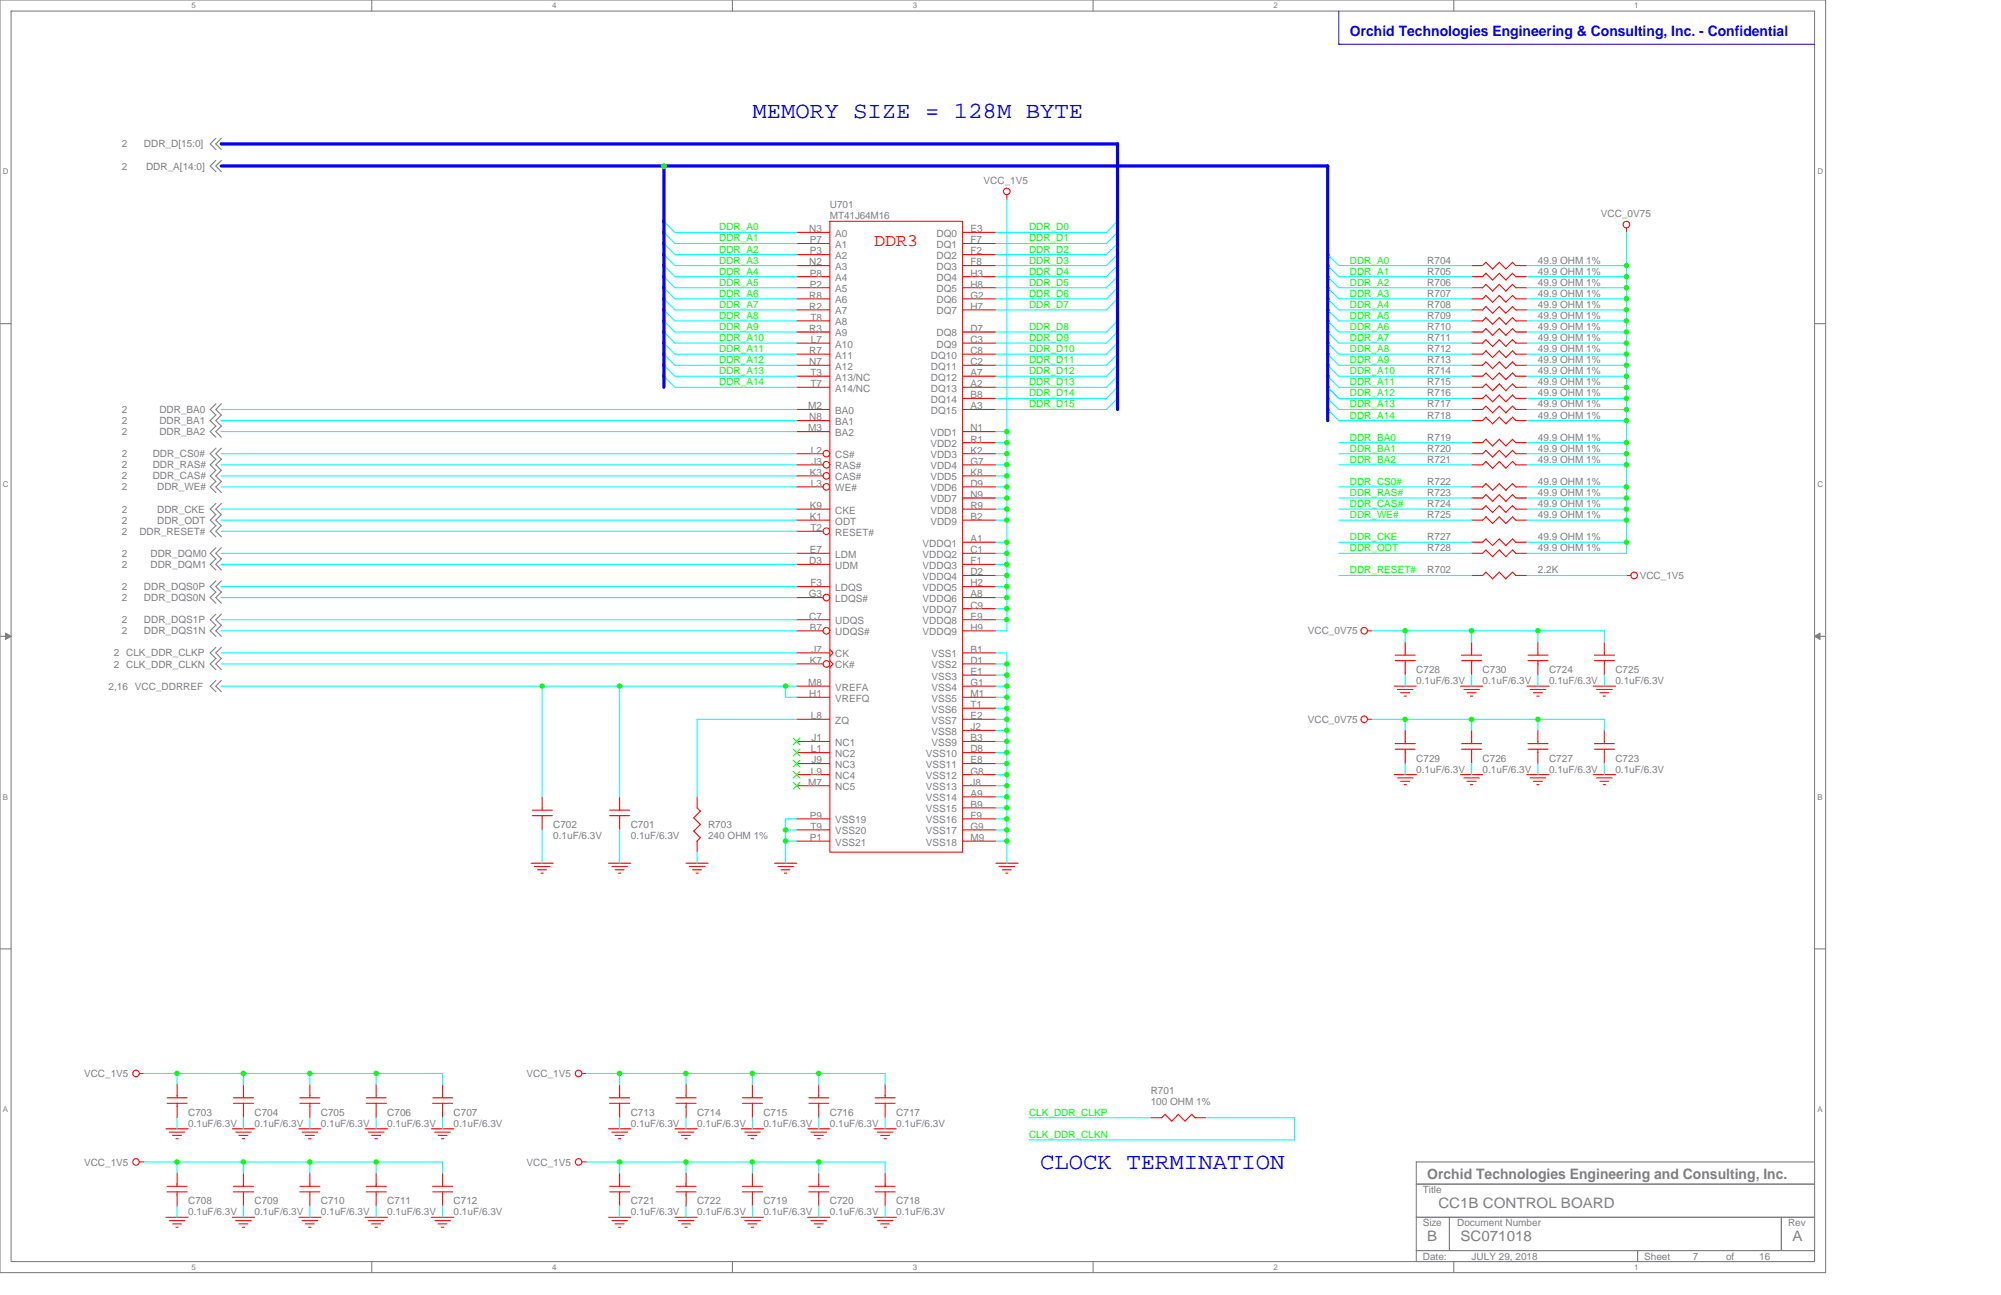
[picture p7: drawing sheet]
<svg xmlns="http://www.w3.org/2000/svg" width="432mm" height="279mm" viewBox="0 0 432 279" stroke-linecap="round" stroke-linejoin="round" font-family="sans-serif">
<path d="M0 0h394v274.6h-394zM2.4 2.4h389.2v269.8h-389.2z" fill="none" stroke="#808080" stroke-width=".23"/>
<g fill="#fff">
<path d="M41.3 .3h.9v1.8h-.9z"/>
<path d="M41.3 272.4h.9v1.9h-.9z"/>
</g>
<path d="M80.2 0v2.4M80.2 272.2v2.4" fill="none" stroke="#808080" stroke-width=".23"/>
<g fill="#fff">
<path d="M119.1 .3h1v1.8h-1z"/>
<path d="M119.1 272.4h1v1.9h-1z"/>
</g>
<path d="M158.1 0v2.4M158.1 272.2v2.4" fill="none" stroke="#808080" stroke-width=".23"/>
<g fill="#fff">
<path d="M197 .3h.9v1.8h-.9z"/>
<path d="M197 272.4h.9v1.9h-.9z"/>
</g>
<path d="M235.9 0v2.4M235.9 272.2v2.4" fill="none" stroke="#808080" stroke-width=".23"/>
<g fill="#fff">
<path d="M274.8 .3h.9v1.8h-.9z"/>
<path d="M274.8 272.4h.9v1.9h-.9z"/>
</g>
<path d="M313.7 0v2.4M313.7 272.2v2.4" fill="none" stroke="#808080" stroke-width=".23"/>
<g fill="#fff">
<path d="M352.6 .3h.9v1.8h-.9z"/>
<path d="M352.6 272.4h.9v1.9h-.9z"/>
<path d="M.6 36.1h1.2v1.9h-1.2z"/>
<path d="M392.2 36.1h1.2v1.9h-1.2z"/>
<path d="M.6 103.5h1.2v1.9h-1.2z"/>
<path d="M392.2 103.5h1.2v1.9h-1.2z"/>
</g>
<path d="M0 69.8h2.4M391.6 69.8h2.4" fill="none" stroke="#808080" stroke-width=".23"/>
<g fill="#fff">
<path d="M.6 171h1.1v1.9h-1.1z"/>
<path d="M392.2 171h1.1v1.9h-1.1z"/>
</g>
<path d="M0 137.3h2.4M391.6 137.3h2.4" fill="none" stroke="#808080" stroke-width=".23"/>
<g fill="#808080" stroke="#808080" stroke-width=".22">
<path d="M1.2 136.6l1.2 .7-1.2 .7z"/>
<path d="M391.6 137.3l1.1-.7v1.4z"/>
</g>
<g fill="#fff">
<path d="M.6 238.4h1.1v1.9h-1.1z"/>
<path d="M392.2 238.4h1.1v1.9h-1.1z"/>
</g>
<g fill="none" stroke="#808080" stroke-width=".23">
<path d="M46.6 29.8l-1.2 1.3 1.2 1.2M46.6 34.6l-1.2 1.2 1.2 1.2M47.8 29.8l-1.2 1.3 1.2 1.2M47.8 34.6l-1.2 1.2 1.2 1.2M46.6 87.1l-1.2 1.2 1.2 1.3M46.6 89.5l-1.2 1.2 1.2 1.2-1.2 1.2 1.2 1.2M46.6 96.7l-1.2 1.2 1.2 1.2M46.6 99.1l-1.2 1.2 1.2 1.2-1.2 1.2 1.2 1.2M47.8 87.1l-1.2 1.2 1.2 1.3M47.8 89.5l-1.2 1.2 1.2 1.2-1.2 1.2 1.2 1.2M47.8 96.7l-1.2 1.2 1.2 1.2M47.8 99.1l-1.2 1.2 1.2 1.2-1.2 1.2 1.2 1.2"/>
<path d="M46.6 103.8l-1.2 1.3 1.2 1.2M46.6 108.6l-1.2 1.2 1.2 1.2M46.6 111l-1.2 1.2 1.2 1.2M46.6 113.4l-1.2 1.2 1.2 1.2M46.6 118.2l-1.2 1.2 1.2 1.2M47.8 103.8l-1.2 1.3 1.2 1.2M47.8 108.6l-1.2 1.2 1.2 1.2M47.8 111l-1.2 1.2 1.2 1.2M47.8 113.4l-1.2 1.2 1.2 1.2M47.8 118.2l-1.2 1.2 1.2 1.2M46.6 120.6l-1.2 1.2 1.2 1.2M46.6 125.3l-1.2 1.3 1.2 1.2"/>
<path d="M46.6 127.7l-1.2 1.2 1.2 1.3M46.6 132.5l-1.2 1.2 1.2 1.2M46.6 134.9l-1.2 1.2 1.2 1.2M46.6 139.7l-1.2 1.2 1.2 1.2M47.8 120.6l-1.2 1.2 1.2 1.2M47.8 125.3l-1.2 1.3 1.2 1.2M47.8 127.7l-1.2 1.2 1.2 1.3M47.8 132.5l-1.2 1.2 1.2 1.2M47.8 134.9l-1.2 1.2 1.2 1.2M47.8 139.7l-1.2 1.2 1.2 1.2M46.6 142l-1.2 1.3 1.2 1.2M46.6 146.8l-1.2 1.2 1.2 1.2"/>
<path d="M47.8 142l-1.2 1.3 1.2 1.2M47.8 146.8l-1.2 1.2 1.2 1.2M0 204.7h2.4M391.6 204.7h2.4M305.6 250.7h86v4.8h-86zM305.6 255.5h86v7.1h-86zM305.6 262.6h7.2v7.2h-7.2zM305.6 269.8h47.8v2.4h-47.8zM312.8 262.6h71.6v7.2h-71.6zM353.4 269.8h38.2v2.4h-38.2zM384.4 262.6h7.2v7.2h-7.2z"/>
</g>
<path d="M288.9 2.4v7.2l102.7-.1" fill="none" stroke="#00f" stroke-width=".23"/>
<g fill="none" stroke="#f00" stroke-width=".23">
<path d="M171.9 57.3h7.2M171.9 59.7h7.2M171.9 50.1h7.2M171.9 52.5h7.2M171.9 54.9h7.2M179.1 47.8h28.6v136.1h-28.6zM207.7 57.3h7.2M207.7 59.7h7.2M207.7 50.1h7.2M207.7 52.5h7.2M207.7 54.9h7.2M217.3 42v1"/>
<path d="M317.6 57.3h2.3l.8-.7 1.4 1.4M317.6 59.7h2.3l.8-.8 1.4 1.5M323.5 56.6l1.5 1.4M323.5 59l1.5 1.4M323.6 56.6l-1.5 1.4M323.6 58.9l-1.5 1.5M327.1 57.3h2.4M327.1 59.7h2.4M327.1 57.3l-.7-.7-1.4 1.4M327.1 59.7l-.7-.8-1.4 1.5M351 49.2v1M171.9 76.4h7.2"/>
<path d="M171.9 78.8h7.2M171.9 62.1h7.2M171.9 64.5h7.2M171.9 66.9h7.2M171.9 69.2h7.2M171.9 71.6h7.2M171.9 74h7.2M207.7 76.4h7.2M207.7 78.8h7.2M207.7 62.1h7.2M207.7 64.5h7.2M207.7 66.9h7.2"/>
<path d="M207.7 71.6h7.2M207.7 74h7.2M317.6 76.4h2.3l.8-.7 1.4 1.5M317.6 78.8h2.3l.8-.7 1.4 1.4M317.6 62.1h2.3l.8-.8 1.4 1.5M317.6 66.9h2.3l.8-.8 1.4 1.5M317.6 69.2h2.3l.8-.7 1.4 1.5M317.6 71.6h2.3l.8-.7 1.4 1.5M320.7 63.8l1.4 1.4M320.7 73.3l1.4 1.5M320.7 63.7l-.8 .8h-2.3M320.7 73.3l-.8 .7h-2.3"/>
<path d="M323.5 66.1l1.5 1.5M323.5 68.5l1.5 1.5M323.5 75.7l1.5 1.5M323.5 78.1l1.5 1.4M323.5 61.4l1.5 1.4M323.5 63.8l1.5 1.4M323.5 70.9l1.5 1.5M323.5 73.3l1.5 1.5M323.6 66.1l-1.5 1.5M323.6 68.5l-1.5 1.5M323.6 75.7l-1.5 1.4M323.6 78.1l-1.5 1.4"/>
<path d="M323.6 61.3l-1.5 1.5M323.6 63.7l-1.5 1.5M323.6 70.9l-1.5 1.4M323.6 73.3l-1.5 1.4M326.4 63.8l.7 .7M326.4 73.3l.7 .7M326.4 63.7l-1.4 1.5M326.4 73.3l-1.4 1.4M327.1 76.4h2.4M327.1 78.8h2.4M327.1 62.1h2.4M327.1 64.5h2.4"/>
<path d="M327.1 66.9h2.4M327.1 69.2h2.4M327.1 71.6h2.4M327.1 74h2.4M327.1 66.9l-.7-.8-1.4 1.5M327.1 69.3l-.7-.8-1.4 1.5M327.1 76.4l-.7-.7-1.4 1.4M327.1 78.8l-.7-.7-1.4 1.4M327.1 62.1l-.7-.8-1.4 1.5M327.1 71.6l-.7-.7-1.4 1.4M171.9 81.2h7.2M171.9 83.6h7.2"/>
<path d="M171.9 88.3h7.2M171.9 90.7h7.2M171.9 93.1h7.2M171.9 97.9h5.7M207.7 81.2h7.2M207.7 83.6h7.2M207.7 88.3h7.2M207.7 93.1h7.2M207.7 97.9h7.2M207.7 95.5h7.2M207.7 86h7.2M317.6 88.3h2.3l.8-.7 1.4 1.5"/>
<path d="M317.6 97.9h2.3l.8-.7 1.4 1.4M317.6 95.5h2.3l.8-.7 1.4 1.4M317.6 86h2.3l.8-.8 1.4 1.5M320.7 99.6l1.4 1.4M320.7 90l1.4 1.5M320.7 80.5l1.4 1.4M320.7 82.8l1.4 1.5M320.7 90l-.8 .7h-2.3M320.7 99.5l-.8 .8h-2.3M320.7 80.5l-.8 .7h-2.3M320.7 82.8l-.8 .8h-2.3M323.5 94.8l1.5 1.4"/>
<path d="M323.5 97.2l1.5 1.4M323.5 99.6l1.5 1.4M323.5 87.6l1.5 1.5M323.5 90l1.5 1.5M323.5 80.5l1.5 1.4M323.5 82.8l1.5 1.5M323.5 85.2l1.5 1.5M323.6 94.8l-1.5 1.4M323.6 97.2l-1.5 1.4M323.6 99.5l-1.5 1.5M323.6 87.6l-1.5 1.5M323.6 90l-1.5 1.4"/>
<path d="M323.6 80.5l-1.5 1.4M323.6 82.8l-1.5 1.5M323.6 85.2l-1.5 1.5M326.4 99.6l.7 .7M326.4 90l.7 .8M326.4 80.5l.7 .7M326.4 82.8l.7 .8M326.4 99.5l-1.4 1.5M326.4 90l-1.4 1.4M326.4 80.5l-1.4 1.4M326.4 82.8l-1.4 1.5M327.1 81.2h2.4"/>
<path d="M327.1 83.6h2.4M327.1 88.3h2.4M327.1 90.7h2.4M327.1 97.9h2.4M327.1 95.5h2.4M327.1 86h2.4M327.1 95.5l-.7-.7-1.4 1.4M327.1 97.9l-.7-.7-1.4 1.4M327.1 88.4l-.7-.8-1.4 1.5M327.1 86l-.7-.8-1.4 1.5M171.9 100.3h5.7M171.9 102.7h5.7"/>
<path d="M171.9 105.1h5.7M171.9 109.8h7.2M171.9 119.4h7.2M171.9 114.6h5.7M171.9 112.2h7.2M207.7 100.3h7.2M207.7 102.7h7.2M207.7 105.1h7.2M207.7 109.8h7.2M207.7 119.4h7.2M207.7 112.2h7.2M207.7 107.4h7.2"/>
<path d="M207.7 117h7.2M317.6 105.1h2.3l.8-.8 1.4 1.5M317.6 112.2h2.3l.8-.7 1.4 1.5M317.6 107.4h2.3l.8-.7 1.4 1.5M320.7 118.7l1.4 1.4M320.7 116.3l1.4 1.4M320.7 109.1l1.4 1.5M320.7 118.6l-.8 .8h-2.3M320.7 109.1l-.8 .7h-2.3M320.7 116.3l-.8 .7h-2.3M323.5 118.7l1.5 1.4M323.5 111.5l1.5 1.5"/>
<path d="M323.5 104.4l1.5 1.4M323.5 116.3l1.5 1.4M323.5 106.7l1.5 1.5M323.5 109.1l1.5 1.5M323.6 118.6l-1.5 1.5M323.6 111.5l-1.5 1.4M323.6 104.3l-1.5 1.5M323.6 116.3l-1.5 1.4M323.6 106.7l-1.5 1.5M323.6 109.1l-1.5 1.5M326.4 118.7l.7 .7M326.4 116.3l.7 .7"/>
<path d="M326.4 109.1l.7 .8M326.4 118.6l-1.4 1.5M326.4 116.3l-1.4 1.4M326.4 109.1l-1.4 1.5M327.1 100.3h2.4M327.1 105.1h2.4M327.1 109.8h2.4M327.1 119.4h2.4M327.1 112.2h2.4M327.1 107.4h2.4M327.1 117h2.4M327.1 112.2l-.7-.7-1.4 1.4"/>
<path d="M327.1 105.1l-.7-.8-1.4 1.5M327.1 107.5l-.7-.8-1.4 1.5M171.9 136.1h5.7M171.9 121.8h7.2M171.9 126.6h7.2M171.9 128.9h5.7M171.9 133.7h7.2M207.7 124.2h7.2M207.7 136.1h7.2M207.7 121.8h7.2M207.7 126.6h7.2M207.7 128.9h7.2"/>
<path d="M207.7 133.7h7.2M207.7 131.3h7.2M295.1 136.1h1M303.2 138.5v2.9M317.6 124.2h2.3l.8-.8 1.4 1.5M317.6 138.5v2.9M323.5 123.4l1.5 1.5M323.6 123.4l-1.5 1.5M327.1 124.2h2.4M327.1 124.2l-.7-.8-1.4 1.5M331.9 138.5v2.9M346.2 138.5v2.9"/>
<path d="M351 124.2h.9M171.9 148h7.2M171.9 155.2h7.2M171.9 140.9h7.2M171.9 143.3h5.7M171.9 150.4h7.2M171.9 160h7.2M179.1 140.1l.7 .8-.7 .7M179.1 142.5l.7 .8-.7 .7M207.7 148h7.2M207.7 155.2h7.2M207.7 140.9h7.2"/>
<path d="M207.7 143.3h7.2M207.7 145.6h7.2M207.7 150.4h7.2M207.7 152.8h7.2M207.7 157.6h7.2M207.7 160h7.2M295.1 155.2h1M300.8 148h4.8M301.1 142.5h4.3M301.1 141.4h4.3M301.6 148.8h3.3M302.3 149.5h1.9"/>
<path d="M303 150.2h.5M303.2 142.5v3.1M303.2 157.6v2.9M315.2 148h4.8M315.4 142.5h4.3M315.4 141.4h4.3M315.9 148.8h3.4M316.6 149.5h1.9M317.3 150.2h.5M317.6 142.5v3.1M317.6 157.6v2.9M329.5 148h4.8"/>
<path d="M329.7 142.5h4.4M329.7 141.4h4.4M330.2 148.8h3.4M330.9 149.5h1.9M331.6 150.2h.5M331.9 142.5v3.1M331.9 157.6v2.9M343.8 148h4.8M344.1 142.5h4.3M344.1 141.4h4.3M344.5 148.8h3.4M345.2 149.5h2"/>
<path d="M346 150.2h.5M346.2 157.6v2.9M346.2 142.5v3.1M114.9 176h4.3M114.9 174.8h4.3M117 171.9v2.9M117 176v3.1M131.6 176h4.3M131.6 174.8h4.3M133.7 171.9v2.9M133.7 176v3.1M150.4 171.9v2.4l.8 .7"/>
<path d="M151.1 175l-1.4 1.5 1.5 1.4M151.1 177.9l-1.4 1.4 1.5 1.5M171.9 167.1h7.2M171.9 162.4h7.2M171.9 164.7h7.2M171.9 169.5h7.2M171.9 176.7h7.2M171.9 179.1h7.2M207.7 167.1h7.2M207.7 162.4h7.2M207.7 164.7h7.2M207.7 169.5h7.2"/>
<path d="M207.7 171.9h7.2M207.7 174.3h7.2M207.7 176.7h7.2M207.7 179.1h7.2M300.8 167.1h4.8M301.1 161.6h4.3M301.1 160.4h4.3M301.6 167.9h3.3M302.3 168.6h1.9M303 169.3h.5M303.2 161.6v3.1M315.2 167.1h4.8"/>
<path d="M315.4 161.6h4.3M315.4 160.4h4.3M315.9 167.9h3.4M316.6 168.6h1.9M317.3 169.3h.5M317.6 161.6v3.1M329.5 167.1h4.8M329.7 161.6h4.4M329.7 160.4h4.4M330.2 167.9h3.4M330.9 168.6h1.9M331.6 169.3h.5"/>
<path d="M331.9 161.6v3.1M343.8 167.1h4.8M344.1 161.6h4.3M344.1 160.4h4.3M344.5 167.9h3.4M345.2 168.6h2M346 169.3h.5M346.2 161.6v3.1M114.6 186.2h4.8M115.3 186.9h3.4M116 187.7h2M116.8 188.4h.5"/>
<path d="M131.3 186.2h4.8M132 186.9h3.4M132.7 187.7h2M133.5 188.4h.5M148 186.2h4.8M148.8 186.9h3.3M149.4 187.7h2M150.2 188.4h.5M151.1 180.7l-.7 .8v2.4M167.1 186.2h4.8M167.9 186.9h3.3M168.6 187.7h1.9"/>
<path d="M169.3 188.4h.5M171.9 181.5h7.2M207.7 181.5h7.2M214.9 186.2h4.8M215.6 186.9h3.4M216.3 187.7h1.9M217 188.4h.5M30.1 231.6h1M36 238h4.4M36 236.9h4.4M38.2 234v2.9M38.2 238v3.2"/>
<path d="M50.4 238h4.3M50.4 236.9h4.3M52.5 234v2.9M52.5 238v3.2M64.7 238h4.3M64.7 236.9h4.3M66.9 234v2.9M66.9 238v3.2M79 238h4.4M79 236.9h4.4M81.2 238v3.2M81.2 234v2.9"/>
<path d="M93.4 238h4.3M93.4 236.9h4.3M95.5 238v3.2M95.5 234v2.9M125.6 231.6h1M131.6 238h4.3M131.6 236.9h4.3M133.7 234v2.9M133.7 238v3.2M145.9 238h4.3M145.9 236.9h4.3M148 234v2.9"/>
<path d="M148 238v3.2M160.2 238h4.3M160.2 236.9h4.3M162.4 234v2.9M162.4 238v3.2M174.5 238h4.4M174.5 236.9h4.4M176.7 234v2.9M176.7 238v3.2M188.9 238h4.3M188.9 236.9h4.3M191 234v2.9"/>
<path d="M191 238v3.2M30.1 250.7h1M35.8 243.5h4.8M36 257.2h4.4M36 255.9h4.4M36.5 244.3h3.4M37.2 245h2M38 245.7h.5M38.2 253.1v2.9M38.2 257.1v3.1M50.1 243.5h4.8M50.4 257.2h4.3"/>
<path d="M50.4 255.9h4.3M50.9 244.3h3.3M51.6 245h1.9M52.3 245.7h.5M52.5 253.1v2.9M52.5 257.1v3.1M64.5 243.5h4.8M64.7 257.2h4.3M64.7 255.9h4.3M65.2 244.3h3.4M65.9 245h1.9M66.6 245.7h.5"/>
<path d="M66.9 253.1v2.9M66.9 257.1v3.1M78.8 243.5h4.8M79 257.2h4.4M79 255.9h4.4M79.5 244.3h3.4M80.2 245h1.9M80.9 245.7h.5M81.2 253.1v2.9M81.2 257.1v3.1M93.1 243.5h4.8M93.4 257.2h4.3"/>
<path d="M93.4 255.9h4.3M93.8 244.3h3.4M94.5 245h2M95.3 245.7h.5M95.5 253.1v2.9M95.5 257.1v3.1M125.6 250.7h1M131.3 243.5h4.8M131.6 257.2h4.3M131.6 255.9h4.3M132 244.3h3.4M132.7 245h2"/>
<path d="M133.5 245.7h.5M133.7 253.1v2.9M133.7 257.1v3.1M145.6 243.5h4.9M145.9 257.2h4.3M145.9 255.9h4.3M146.4 244.3h3.3M147.1 245h1.9M147.8 245.7h.5M148 253.1v2.9M148 257.1v3.1M160 243.5h4.8"/>
<path d="M160.2 257.2h4.3M160.2 255.9h4.3M160.7 244.3h3.4M161.4 245h1.9M162.1 245.7h.5M162.4 253.1v2.9M162.4 257.1v3.1M174.3 243.5h4.8M174.5 257.2h4.4M174.5 255.9h4.4M175 244.3h3.4M175.7 245h2"/>
<path d="M176.4 245.7h.6M176.7 253.1v2.9M176.7 257.1v3.1M188.6 243.5h4.8M188.9 257.2h4.3M188.9 255.9h4.3M189.3 244.3h3.4M190 245h2M190.8 245.7h.5M191 253.1v2.9M191 257.1v3.1M251.4 240.4l1.5 1.5"/>
<path d="M251.4 240.4l-.7 .8h-2.4M254.3 240.4l1.4 1.5M254.3 240.4l-1.4 1.5M257.2 240.4l.7 .8h2.3M257.2 240.4l-1.5 1.5M35.8 262.6h4.8M36.5 263.4h3.4M37.2 264.1h2M38 264.8h.5M50.1 262.6h4.8M50.9 263.4h3.3M51.6 264.1h1.9"/>
<path d="M52.3 264.8h.5M64.5 262.6h4.8M65.2 263.4h3.4M65.9 264.1h1.9M66.6 264.8h.5M78.8 262.6h4.8M79.5 263.4h3.4M80.2 264.1h1.9M80.9 264.8h.5M93.1 262.6h4.8M93.8 263.4h3.4M94.5 264.1h2"/>
<path d="M95.3 264.8h.5M131.3 262.6h4.8M132 263.4h3.4M132.7 264.1h2M133.5 264.8h.5M145.6 262.6h4.9M146.4 263.4h3.3M147.1 264.1h1.9M147.8 264.8h.5M160 262.6h4.8M160.7 263.4h3.4M161.4 264.1h1.9"/>
<path d="M162.1 264.8h.5M174.3 262.6h4.8M175 263.4h3.4M175.7 264.1h2M176.4 264.8h.6M188.6 262.6h4.8M189.3 263.4h3.4M190 264.1h2M190.8 264.8h.5"/>
<circle cx="217.3" cy="41.3" r=".71"/>
<circle cx="351" cy="48.5" r=".71"/>
<circle cx="178.3" cy="97.9" r=".71"/>
<circle cx="178.3" cy="114.6" r=".71"/>
<circle cx="178.3" cy="105" r=".71"/>
<circle cx="178.3" cy="100.3" r=".71"/>
<circle cx="178.3" cy="102.7" r=".71"/>
<circle cx="178.3" cy="136.1" r=".71"/>
<circle cx="178.3" cy="128.9" r=".71"/>
<circle cx="294.4" cy="136.1" r=".7"/>
<circle cx="352.6" cy="124.2" r=".71"/>
<circle cx="178.3" cy="143.2" r=".71"/>
<circle cx="294.4" cy="155.2" r=".7"/>
<circle cx="29.4" cy="231.6" r=".7"/>
<circle cx="124.9" cy="231.6" r=".7"/>
<circle cx="29.4" cy="250.7" r=".7"/>
<circle cx="124.9" cy="250.7" r=".7"/>
</g>
<path d="M171.2 159.3l1.5 1.4M172.6 159.3l-1.4 1.4M171.2 161.6l1.5 1.5M171.2 164l1.5 1.5M171.2 166.4l1.5 1.5M171.2 168.8l1.5 1.5M172.6 161.6l-1.4 1.5M172.6 164l-1.4 1.5M172.6 166.4l-1.4 1.5M172.6 168.8l-1.4 1.5" fill="none" stroke="#0f0" stroke-width=".22"/>
<g fill="none" stroke="#0ff" stroke-width=".23">
<path d="M143.2 47.7l2.4 2.4h26.3M143.2 50.1l2.4 2.4h26.3M143.2 52.5l2.4 2.4h26.3M143.2 54.9l2.4 2.4h26.3M143.2 57.3l2.4 2.4h26.3M143.2 59.7l2.4 2.4h26.3M214.9 50.1h23.9M214.9 52.5h23.9M214.9 54.9h23.9M214.9 57.3h23.9M214.9 59.7h23.9M217.3 43v93.1h-2.4"/>
<path d="M241.2 47.8l-2.5 2.4M241.2 50.1l-2.5 2.5M241.2 52.5l-2.5 2.4M241.2 54.9l-2.5 2.4M241.2 57.3l-2.5 2.4M241.2 59.7l-2.5 2.4M286.5 54.9l2.4 2.4h28.7M286.5 57.3l2.4 2.4h28.7M286.5 59.7l2.4 2.4h28.7M329.5 57.3h21.5M329.5 59.7h21.5M351 50.1v69.3h-21.5"/>
<path d="M143.2 62.1l2.4 2.4h26.3M143.2 64.5l2.4 2.4h26.3M143.2 66.8l2.4 2.4h26.3M143.2 69.2l2.4 2.4h26.3M143.2 71.6l2.4 2.4h26.3M143.2 74l2.4 2.4h26.3M143.2 76.4l2.4 2.4h26.3M143.2 78.8l2.4 2.4h26.3M214.9 62.1h23.9M214.9 64.5h23.9M214.9 66.9h23.9M214.9 71.6h23.9"/>
<path d="M214.9 74h23.9M214.9 76.4h23.9M214.9 78.8h23.9M241.2 62.1l-2.5 2.4M241.2 64.5l-2.5 2.4M241.2 69.2l-2.5 2.4M241.2 71.6l-2.5 2.4M241.2 74l-2.5 2.4M241.2 76.4l-2.5 2.4M241.2 78.8l-2.5 2.4M286.5 62.1l2.4 2.4h28.7M286.5 64.5l2.4 2.4h28.7"/>
<path d="M286.5 66.8l2.4 2.4h28.7M286.5 69.2l2.4 2.4h28.7M286.5 71.6l2.4 2.4h28.7M286.5 74l2.4 2.4h28.7M286.5 76.4l2.4 2.4h28.7M286.5 78.8l2.4 2.4h28.7M329.5 62.1h21.5M329.5 64.5h21.5M329.5 66.9h21.5M329.5 71.6h21.5M329.5 74h21.5M329.5 76.4h21.5"/>
<path d="M329.5 78.8h21.5M329.5 69.2h21.5M47.7 88.3h124.2M47.7 93.1h124.2M47.7 97.9h124.2M47.7 90.7h124.2M143.2 81.2l2.4 2.4h26.3M214.9 93.1h2.4M214.9 95.5h2.4M214.9 97.9h2.4M214.9 81.2h23.9M214.9 83.6h23.9"/>
<path d="M214.9 86h23.9M214.9 88.3h23.9M241.2 81.2l-2.5 2.4M241.2 83.6l-2.5 2.4M241.2 86l-2.5 2.4M286.5 83.5l2.4 2.5h28.7M286.5 85.9l2.4 2.4h28.7M286.5 88.3l2.4 2.4h28.7M286.5 81.2l2.4 2.4h28.7M288.9 95.5h28.7M288.9 97.9h28.7M329.5 81.2h21.5"/>
<path d="M329.5 83.6h21.5M329.5 86h21.5M329.5 88.3h21.5M329.5 95.5h21.5M329.5 97.9h21.5M329.5 90.7h21.5M47.7 100.3h124.2M47.7 102.7h124.2M47.7 105.1h124.2M47.7 109.8h124.2M47.7 112.2h124.2M47.7 119.4h124.2"/>
<path d="M47.7 114.6h124.2M214.9 100.3h2.4M214.9 102.7h2.4M214.9 105.1h2.4M214.9 107.4h2.4M214.9 109.8h2.4M214.9 112.2h2.4M214.9 117h2.4M214.9 119.4h2.4M288.9 100.3h28.7M288.9 105.1h28.7M288.9 107.4h28.7"/>
<path d="M288.9 109.8h28.7M288.9 112.2h28.7M288.9 117h28.7M288.9 119.4h28.7M329.5 100.3h21.5M329.5 105.1h21.5M329.5 107.4h21.5M329.5 109.8h21.5M329.5 112.2h21.5M329.5 117h21.5M47.7 136.1h124.2M47.7 121.8h124.2"/>
<path d="M47.7 126.6h124.2M47.7 128.9h124.2M47.7 133.7h124.2M214.9 121.8h2.4M214.9 124.2h2.4M214.9 126.6h2.4M214.9 128.9h2.4M214.9 131.3h2.4M214.9 133.7h2.4M288.9 124.2h28.7M296.1 136.1h50.1M303.2 136.1v2.4"/>
<path d="M317.6 136.1v2.4M329.5 124.2h21.5M331.9 136.1v2.4M346.2 136.1v2.4M47.7 140.9h124.2M47.7 143.3h124.2M117 148v23.9M133.7 148v23.9M169.5 148v2.4h2.4M171.9 148h-124.2M171.9 155.2h-21.5v16.7M214.9 140.9l2.4-.1v45.4"/>
<path d="M214.9 143.3h2.4M214.9 145.6h2.4M214.9 148h2.4M214.9 150.4h2.4M214.9 152.8h2.4M214.9 155.2h2.4M214.9 157.6h2.4M214.9 160h2.4M296.1 155.2h50.1M303.2 145.6v2.4M303.2 155.2v2.4M317.6 145.6v2.4"/>
<path d="M317.6 155.2v2.4M331.9 145.6v2.4M331.9 155.2v2.4M346.2 145.6v2.4M346.2 155.2v2.4M117 179v7.2M133.7 179v7.2M169.5 179.1h2.4M171.9 176.7h-2.4v9.5M214.9 162.4h2.4M214.9 164.7h2.4M214.9 167.1h2.4"/>
<path d="M214.9 169.5h2.4M214.9 171.9h2.4M214.9 174.3h2.4M214.9 176.7h2.4M214.9 179.1h2.4M303.2 164.7v2.4M317.6 164.7v2.4M331.9 164.7v2.4M346.2 164.7v2.4M150.4 183.8v2.4M169.5 181.5h2.4M214.9 181.5h2.4"/>
<path d="M31.1 231.6h64.4M38.2 231.6v2.4M52.5 231.6v2.4M66.9 231.6v2.4M81.2 231.6v2.4M95.5 231.6v2.4M126.6 231.6h64.4v2.4M133.7 231.6v2.4M148 231.6v2.4M162.4 231.6v2.4M176.7 231.6v2.4M31.1 250.7h64.4"/>
<path d="M38.2 241.1v2.4M38.2 250.7v2.4M52.5 241.1v2.4M52.5 250.7v2.4M66.9 241.1v2.4M66.9 250.7v2.4M81.2 241.1v2.4M81.2 250.7v2.4M95.5 241.1v2.4M95.5 250.7v2.4M126.6 250.7h64.4v2.4M133.7 241.1v2.4"/>
<path d="M133.7 250.7v2.4M148 250.7v2.4M148 241.1v2.4M162.4 241.1v2.4M162.4 250.7v2.4M176.7 241.1v2.4M176.7 250.7v2.4M191 241.1v2.4M222 241.2h26.3M222.1 245.9h57.3M260.2 241.2h19.2v4.7M38.2 260.2v2.4"/>
<path d="M52.5 260.2v2.4M66.9 260.2v2.4M81.2 260.2v2.4M95.5 260.2v2.4M133.7 260.2v2.4M148 260.2v2.4M162.4 260.2v2.4M176.7 260.2v2.4M191 260.2v2.4"/>
</g>
<path d="M47.7 31.1h193.5M47.7 35.8h238.8M143.3 35.8v47.8M241.2 31v57.3M286.5 35.8v54.9" fill="none" stroke="#00f" stroke-width=".7"/>
<g fill="#0f0" stroke="#0f0" stroke-width=".23">
<circle cx="217.3" cy="181.4" r=".48"/>
<circle cx="217.3" cy="143.3" r=".47"/>
<circle cx="217.3" cy="145.6" r=".48"/>
<circle cx="217.3" cy="148" r=".47"/>
<circle cx="217.3" cy="150.4" r=".47"/>
<circle cx="217.3" cy="152.8" r=".47"/>
<circle cx="217.3" cy="155.2" r=".47"/>
<circle cx="217.3" cy="157.6" r=".48"/>
<circle cx="217.3" cy="160" r=".47"/>
<circle cx="217.3" cy="162.3" r=".47"/>
<circle cx="217.3" cy="164.7" r=".47"/>
<circle cx="217.3" cy="167.1" r=".47"/>
<circle cx="217.3" cy="169.5" r=".48"/>
<circle cx="217.3" cy="171.9" r=".47"/>
<circle cx="217.3" cy="174.3" r=".47"/>
<circle cx="217.3" cy="176.7" r=".47"/>
<circle cx="217.3" cy="179.1" r=".47"/>
<circle cx="217.3" cy="133.7" r=".48"/>
<circle cx="217.3" cy="93.1" r=".47"/>
<circle cx="217.3" cy="95.5" r=".47"/>
<circle cx="217.3" cy="97.9" r=".48"/>
<circle cx="217.3" cy="100.3" r=".47"/>
<circle cx="217.3" cy="102.7" r=".47"/>
<circle cx="217.3" cy="105" r=".47"/>
<circle cx="217.3" cy="107.4" r=".47"/>
<circle cx="217.3" cy="109.8" r=".48"/>
<circle cx="217.3" cy="112.2" r=".47"/>
<circle cx="217.3" cy="117" r=".47"/>
<circle cx="217.3" cy="121.8" r=".48"/>
<circle cx="217.3" cy="119.4" r=".47"/>
<circle cx="217.3" cy="124.1" r=".47"/>
<circle cx="217.3" cy="126.5" r=".47"/>
<circle cx="217.3" cy="131.3" r=".47"/>
<circle cx="217.3" cy="128.9" r=".47"/>
<circle cx="169.5" cy="148" r=".47"/>
<circle cx="169.5" cy="181.4" r=".48"/>
<circle cx="169.5" cy="179.1" r=".47"/>
<circle cx="133.7" cy="148" r=".47"/>
<circle cx="117" cy="148" r=".47"/>
<circle cx="38.2" cy="231.6" r=".47"/>
<circle cx="81.2" cy="231.6" r=".47"/>
<circle cx="66.8" cy="231.6" r=".47"/>
<circle cx="52.5" cy="231.6" r=".47"/>
<circle cx="38.2" cy="250.7" r=".47"/>
<circle cx="81.2" cy="250.7" r=".47"/>
<circle cx="66.8" cy="250.7" r=".47"/>
<circle cx="52.5" cy="250.7" r=".47"/>
<circle cx="133.7" cy="231.6" r=".47"/>
<circle cx="176.7" cy="231.6" r=".47"/>
<circle cx="162.3" cy="231.6" r=".47"/>
<circle cx="148" cy="231.6" r=".47"/>
<circle cx="176.7" cy="250.7" r=".47"/>
<circle cx="162.3" cy="250.7" r=".47"/>
<circle cx="133.7" cy="250.7" r=".47"/>
<circle cx="148" cy="250.7" r=".47"/>
<circle cx="351" cy="88.3" r=".47"/>
<circle cx="351" cy="90.7" r=".47"/>
<circle cx="351" cy="95.5" r=".47"/>
<circle cx="351" cy="97.9" r=".47"/>
<circle cx="351" cy="100.3" r=".47"/>
<circle cx="351" cy="105" r=".47"/>
<circle cx="351" cy="107.4" r=".47"/>
<circle cx="351" cy="117" r=".47"/>
<circle cx="351" cy="57.3" r=".47"/>
<circle cx="351" cy="59.7" r=".47"/>
<circle cx="351" cy="62.1" r=".47"/>
<circle cx="351" cy="64.5" r=".47"/>
<circle cx="351" cy="66.8" r=".47"/>
<circle cx="351" cy="69.2" r=".47"/>
<circle cx="351" cy="71.6" r=".47"/>
<circle cx="351" cy="74" r=".47"/>
<circle cx="351" cy="76.4" r=".47"/>
<circle cx="351" cy="78.8" r=".47"/>
<circle cx="351" cy="81.2" r=".47"/>
<circle cx="351" cy="83.6" r=".47"/>
<circle cx="351" cy="85.9" r=".47"/>
<circle cx="351" cy="109.8" r=".47"/>
<circle cx="351" cy="112.2" r=".47"/>
<circle cx="331.9" cy="155.2" r=".47"/>
<circle cx="317.5" cy="136.1" r=".47"/>
<circle cx="317.5" cy="155.2" r=".47"/>
<circle cx="303.2" cy="155.2" r=".47"/>
<circle cx="331.9" cy="136.1" r=".47"/>
<circle cx="303.2" cy="136.1" r=".47"/>
<circle cx="143.3" cy="35.8" r=".47"/>
</g>
<g font-size="5" fill="#00f">
<text x="162.4" y="25.5">MEMORY SIZE = 128M BYTE</text>
<text x="224.4" y="252.3">CLOCK TERMINATION</text>
</g>
<text font-size="3.8" fill="#f00" x="188.6" y="53.2">DDR3</text>
<text font-size="3.1" fill="#00f" x="291.3" y="7.7">Orchid Technologies Engineering &amp; Consulting, Inc. - Confidential</text>
<g font-size="3.1" fill="#808080">
<text x="308" y="254.3">Orchid Technologies Engineering and Consulting, Inc.</text>
<text x="310.4" y="260.7">CC1B CONTROL BOARD</text>
<text x="308" y="267.8">B</text>
<text x="315.2" y="267.8">SC071018</text>
<text x="386.8" y="267.8">A</text>
</g>
<g font-size="2.2" fill="#808080">
<text x="26.3" y="31.8">2</text>
<text x="31.1" y="31.8">DDR_D[15:0]</text>
<text x="26.3" y="36.6">2</text>
<text x="31.5" y="36.6">DDR_A[14:0]</text>
<text x="212.3" y="39.7">VCC_1V5</text>
<text x="179.1" y="44.9">U701</text>
<text x="179.1" y="47.3">MT41J64M16</text>
<text x="345.5" y="46.8">VCC_0V75</text>
<text x="174.6" y="50.1">N3</text>
<text x="174.8" y="52.5">P7</text>
<text x="180.3" y="51.1">A0</text>
<text x="180.3" y="53.5">A1</text>
<text x="202.1" y="51.1">DQ0</text>
<text x="202.1" y="53.5">DQ1</text>
<text x="209.4" y="50.1">E3</text>
<text x="209.4" y="52.5">F7</text>
<text x="174.6" y="57.3">N2</text>
<text x="174.8" y="54.9">P3</text>
<text x="174.8" y="59.7">P8</text>
<text x="180.3" y="55.9">A2</text>
<text x="180.3" y="58.3">A3</text>
<text x="202.1" y="55.9">DQ2</text>
<text x="202.1" y="58.3">DQ3</text>
<text x="209.4" y="54.9">F2</text>
<text x="209.4" y="57.3">F8</text>
<text x="209.4" y="59.7">H3</text>
<text x="308" y="56.9">R704</text>
<text x="308" y="59.2">R705</text>
<text x="331.9" y="56.9">49.9 OHM 1%</text>
<text x="331.9" y="59.2">49.9 OHM 1%</text>
<text x="174.6" y="64.5">R8</text>
<text x="174.8" y="62.1">P2</text>
<text x="180.3" y="60.7">A4</text>
<text x="180.3" y="63.1">A5</text>
<text x="180.3" y="65.4">A6</text>
<text x="202.1" y="60.7">DQ4</text>
<text x="202.1" y="63.1">DQ5</text>
<text x="202.1" y="65.4">DQ6</text>
<text x="209.4" y="62.1">H8</text>
<text x="209.4" y="64.5">G2</text>
<text x="308" y="61.6">R706</text>
<text x="308" y="64">R707</text>
<text x="331.9" y="61.6">49.9 OHM 1%</text>
<text x="331.9" y="64">49.9 OHM 1%</text>
<text x="174.6" y="66.8">R2</text>
<text x="174.6" y="71.6">R3</text>
<text x="174.9" y="69.2">T8</text>
<text x="180.3" y="67.8">A7</text>
<text x="180.3" y="70.2">A8</text>
<text x="202.1" y="67.8">DQ7</text>
<text x="209.4" y="66.8">H7</text>
<text x="209.4" y="71.6">D7</text>
<text x="308" y="66.4">R708</text>
<text x="308" y="68.8">R709</text>
<text x="308" y="71.2">R710</text>
<text x="331.9" y="66.4">49.9 OHM 1%</text>
<text x="331.9" y="68.8">49.9 OHM 1%</text>
<text x="331.9" y="71.2">49.9 OHM 1%</text>
<text x="174.6" y="76.4">R7</text>
<text x="175" y="74">L7</text>
<text x="180.3" y="72.6">A9</text>
<text x="180.3" y="75">A10</text>
<text x="180.3" y="77.4">A11</text>
<text x="200.9" y="77.4">DQ10</text>
<text x="202.1" y="72.6">DQ8</text>
<text x="202.1" y="75">DQ9</text>
<text x="209.4" y="74">C3</text>
<text x="209.4" y="76.4">C8</text>
<text x="308" y="76">R712</text>
<text x="308" y="73.6">R711</text>
<text x="331.9" y="76">49.9 OHM 1%</text>
<text x="331.9" y="73.6">49.9 OHM 1%</text>
<text x="174.6" y="78.8">N7</text>
<text x="174.9" y="81.2">T3</text>
<text x="174.9" y="83.5">T7</text>
<text x="180.3" y="79.8">A12</text>
<text x="180.3" y="82.1">A13/NC</text>
<text x="200.9" y="79.8">DQ11</text>
<text x="200.9" y="82.1">DQ12</text>
<text x="209.4" y="78.8">C2</text>
<text x="209.4" y="81.2">A7</text>
<text x="209.4" y="83.5">A2</text>
<text x="308" y="78.4">R713</text>
<text x="308" y="80.8">R714</text>
<text x="308" y="83.1">R715</text>
<text x="331.9" y="78.4">49.9 OHM 1%</text>
<text x="331.9" y="80.8">49.9 OHM 1%</text>
<text x="331.9" y="83.1">49.9 OHM 1%</text>
<text x="26.3" y="89.1">2</text>
<text x="34.4" y="89.1">DDR_BA0</text>
<text x="174.4" y="88.3">M2</text>
<text x="180.3" y="84.5">A14/NC</text>
<text x="180.3" y="89.3">BA0</text>
<text x="200.9" y="84.5">DQ13</text>
<text x="200.9" y="86.9">DQ14</text>
<text x="200.9" y="89.3">DQ15</text>
<text x="209.4" y="85.9">B8</text>
<text x="209.4" y="88.3">A3</text>
<text x="308" y="85.5">R716</text>
<text x="308" y="87.9">R717</text>
<text x="331.9" y="85.5">49.9 OHM 1%</text>
<text x="331.9" y="87.9">49.9 OHM 1%</text>
<text x="26.3" y="91.5">2</text>
<text x="26.3" y="93.9">2</text>
<text x="34.4" y="91.5">DDR_BA1</text>
<text x="34.4" y="93.9">DDR_BA2</text>
<text x="174.4" y="93.1">M3</text>
<text x="174.6" y="90.7">N8</text>
<text x="180.3" y="91.7">BA1</text>
<text x="180.3" y="94.1">BA2</text>
<text x="200.8" y="94.1">VDD1</text>
<text x="209.4" y="93.1">N1</text>
<text x="209.4" y="95.5">R1</text>
<text x="308" y="95.1">R719</text>
<text x="308" y="90.3">R718</text>
<text x="331.9" y="95.1">49.9 OHM 1%</text>
<text x="331.9" y="90.3">49.9 OHM 1%</text>
<text x="26.3" y="98.7">2</text>
<text x="26.3" y="101">2</text>
<text x="33" y="98.7">DDR_CS0#</text>
<text x="33" y="101">DDR_RAS#</text>
<text x="175" y="97.9">L2</text>
<text x="175.1" y="100.3">J3</text>
<text x="180.3" y="98.9">CS#</text>
<text x="180.3" y="101.3">RAS#</text>
<text x="200.8" y="96.5">VDD2</text>
<text x="200.8" y="98.9">VDD3</text>
<text x="200.8" y="101.3">VDD4</text>
<text x="209.4" y="97.9">K2</text>
<text x="209.4" y="100.3">G7</text>
<text x="308" y="97.5">R720</text>
<text x="308" y="99.8">R721</text>
<text x="331.9" y="97.5">49.9 OHM 1%</text>
<text x="331.9" y="99.8">49.9 OHM 1%</text>
<text x="26.3" y="103.4">2</text>
<text x="26.3" y="105.8">2</text>
<text x="33" y="103.4">DDR_CAS#</text>
<text x="33.9" y="105.8">DDR_WE#</text>
<text x="174.8" y="102.7">K3</text>
<text x="175" y="105">L3</text>
<text x="180.3" y="103.7">CAS#</text>
<text x="180.3" y="106">WE#</text>
<text x="200.8" y="103.7">VDD5</text>
<text x="200.8" y="106">VDD6</text>
<text x="209.4" y="102.7">K8</text>
<text x="209.4" y="105">D9</text>
<text x="209.4" y="107.4">N9</text>
<text x="308" y="104.6">R722</text>
<text x="308" y="107">R723</text>
<text x="331.9" y="104.6">49.9 OHM 1%</text>
<text x="331.9" y="107">49.9 OHM 1%</text>
<text x="26.3" y="110.6">2</text>
<text x="26.3" y="113">2</text>
<text x="33.9" y="110.6">DDR_CKE</text>
<text x="33.9" y="113">DDR_ODT</text>
<text x="174.8" y="109.8">K9</text>
<text x="174.8" y="112.2">K1</text>
<text x="180.3" y="110.8">CKE</text>
<text x="180.3" y="113.2">ODT</text>
<text x="200.8" y="108.4">VDD7</text>
<text x="200.8" y="110.8">VDD8</text>
<text x="200.8" y="113.2">VDD9</text>
<text x="209.4" y="109.8">R9</text>
<text x="209.4" y="112.2">B2</text>
<text x="308" y="109.4">R724</text>
<text x="308" y="111.8">R725</text>
<text x="331.9" y="109.4">49.9 OHM 1%</text>
<text x="331.9" y="111.8">49.9 OHM 1%</text>
<text x="26.3" y="115.4">2</text>
<text x="30.1" y="115.4">DDR_RESET#</text>
<text x="174.8" y="119.4">E7</text>
<text x="174.9" y="114.6">T2</text>
<text x="180.3" y="115.6">RESET#</text>
<text x="199.1" y="118">VDDQ1</text>
<text x="209.4" y="117">A1</text>
<text x="209.4" y="119.4">C1</text>
<text x="308" y="116.6">R727</text>
<text x="308" y="118.9">R728</text>
<text x="331.9" y="116.6">49.9 OHM 1%</text>
<text x="331.9" y="118.9">49.9 OHM 1%</text>
<text x="26.3" y="120.1">2</text>
<text x="26.3" y="122.5">2</text>
<text x="32.5" y="120.1">DDR_DQM0</text>
<text x="32.5" y="122.5">DDR_DQM1</text>
<text x="174.6" y="121.8">D3</text>
<text x="180.3" y="120.4">LDM</text>
<text x="180.3" y="122.7">UDM</text>
<text x="199.1" y="120.4">VDDQ2</text>
<text x="199.1" y="122.7">VDDQ3</text>
<text x="199.1" y="125.1">VDDQ4</text>
<text x="209.4" y="121.8">F1</text>
<text x="209.4" y="124.1">D2</text>
<text x="308" y="123.7">R702</text>
<text x="331.9" y="123.7">2.2K</text>
<text x="353.8" y="124.9">VCC_1V5</text>
<text x="26.3" y="127.3">2</text>
<text x="26.3" y="129.7">2</text>
<text x="31.1" y="127.3">DDR_DQS0P</text>
<text x="31.1" y="129.7">DDR_DQS0N</text>
<text x="174.5" y="128.9">G3</text>
<text x="174.9" y="126.5">F3</text>
<text x="180.3" y="127.5">LDQS</text>
<text x="180.3" y="129.9">LDQS#</text>
<text x="199.1" y="127.5">VDDQ5</text>
<text x="199.1" y="129.9">VDDQ6</text>
<text x="209.4" y="126.5">H2</text>
<text x="209.4" y="128.9">A8</text>
<text x="209.4" y="131.3">C9</text>
<text x="26.3" y="134.5">2</text>
<text x="26.3" y="136.8">2</text>
<text x="31.1" y="134.5">DDR_DQS1P</text>
<text x="31.1" y="136.8">DDR_DQS1N</text>
<text x="174.6" y="133.7">C7</text>
<text x="174.8" y="136.1">B7</text>
<text x="180.3" y="134.7">UDQS</text>
<text x="180.3" y="137.1">UDQS#</text>
<text x="199.1" y="132.3">VDDQ7</text>
<text x="199.1" y="134.7">VDDQ8</text>
<text x="199.1" y="137.1">VDDQ9</text>
<text x="209.4" y="133.7">E9</text>
<text x="209.4" y="136.1">H9</text>
<text x="282.2" y="136.8">VCC_0V75</text>
<text x="24.6" y="141.6">2 CLK_DDR_CLKP</text>
<text x="174.8" y="143.2">K7</text>
<text x="175.1" y="140.8">J7</text>
<text x="180.3" y="141.8">CK</text>
<text x="201" y="141.8">VSS1</text>
<text x="209.4" y="140.8">B1</text>
<text x="209.4" y="143.2">D1</text>
<text x="23.4" y="148.8">2,16</text>
<text x="24.6" y="144">2 CLK_DDR_CLKN</text>
<text x="29.1" y="148.8">VCC_DDRREF</text>
<text x="174.4" y="148">M8</text>
<text x="180.3" y="144.2">CK#</text>
<text x="180.3" y="149">VREFA</text>
<text x="201" y="144.2">VSS2</text>
<text x="201" y="146.6">VSS3</text>
<text x="201" y="149">VSS4</text>
<text x="209.4" y="145.6">E1</text>
<text x="209.4" y="148">G1</text>
<text x="305.6" y="145.2">C728</text>
<text x="305.6" y="147.6">0.1uF/6.3V</text>
<text x="319.9" y="145.2">C730</text>
<text x="319.9" y="147.6">0.1uF/6.3V</text>
<text x="334.3" y="145.2">C724</text>
<text x="334.3" y="147.6">0.1uF/6.3V</text>
<text x="348.6" y="145.2">C725</text>
<text x="348.6" y="147.6">0.1uF/6.3V</text>
<text x="174.6" y="150.4">H1</text>
<text x="175" y="155.2">L8</text>
<text x="180.3" y="151.4">VREFQ</text>
<text x="201" y="151.4">VSS5</text>
<text x="201" y="153.8">VSS6</text>
<text x="209.4" y="150.4">M1</text>
<text x="209.4" y="152.8">T1</text>
<text x="209.4" y="155.2">E2</text>
<text x="282.2" y="156">VCC_0V75</text>
<text x="175.1" y="160">J1</text>
<text x="180.3" y="156.2">ZQ</text>
<text x="180.3" y="160.9">NC1</text>
<text x="201" y="156.2">VSS7</text>
<text x="201" y="158.6">VSS8</text>
<text x="201" y="160.9">VSS9</text>
<text x="209.4" y="157.6">J2</text>
<text x="209.4" y="160">B3</text>
<text x="175" y="162.3">L1</text>
<text x="175" y="167.1">L9</text>
<text x="175.1" y="164.7">J9</text>
<text x="180.3" y="163.3">NC2</text>
<text x="180.3" y="165.7">NC3</text>
<text x="199.8" y="163.3">VSS10</text>
<text x="199.8" y="165.7">VSS11</text>
<text x="209.4" y="162.3">D8</text>
<text x="209.4" y="164.7">E8</text>
<text x="209.4" y="167.1">G8</text>
<text x="305.6" y="164.3">C729</text>
<text x="305.6" y="166.7">0.1uF/6.3V</text>
<text x="319.9" y="164.3">C726</text>
<text x="319.9" y="166.7">0.1uF/6.3V</text>
<text x="334.3" y="164.3">C727</text>
<text x="334.3" y="166.7">0.1uF/6.3V</text>
<text x="348.6" y="164.3">C723</text>
<text x="348.6" y="166.7">0.1uF/6.3V</text>
<text x="174.4" y="169.5">M7</text>
<text x="180.3" y="168.1">NC4</text>
<text x="180.3" y="170.5">NC5</text>
<text x="199.8" y="168.1">VSS12</text>
<text x="199.8" y="170.5">VSS13</text>
<text x="199.8" y="172.9">VSS14</text>
<text x="209.4" y="169.5">J8</text>
<text x="209.4" y="171.9">A9</text>
<text x="119.4" y="178.6">C702</text>
<text x="136.1" y="178.6">C701</text>
<text x="152.8" y="178.6">R703</text>
<text x="174.8" y="176.7">P9</text>
<text x="174.9" y="179">T9</text>
<text x="180.3" y="177.6">VSS19</text>
<text x="199.8" y="175.3">VSS15</text>
<text x="199.8" y="177.6">VSS16</text>
<text x="209.4" y="174.3">B9</text>
<text x="209.4" y="176.7">F9</text>
<text x="209.4" y="179">G9</text>
<text x="119.4" y="181">0.1uF/6.3V</text>
<text x="136.1" y="181">0.1uF/6.3V</text>
<text x="152.8" y="181">240 OHM 1%</text>
<text x="174.8" y="181.4">P1</text>
<text x="180.3" y="180">VSS20</text>
<text x="180.3" y="182.4">VSS21</text>
<text x="199.8" y="180">VSS17</text>
<text x="199.8" y="182.4">VSS18</text>
<text x="209.4" y="181.4">M9</text>
<text x="18.1" y="232.3">VCC_1V5</text>
<text x="113.6" y="232.3">VCC_1V5</text>
<text x="248.3" y="235.9">R701</text>
<text x="248.3" y="238.3">100 OHM 1%</text>
<text x="40.6" y="240.7">C703</text>
<text x="40.6" y="243.1">0.1uF/6.3V</text>
<text x="54.9" y="240.7">C704</text>
<text x="54.9" y="243.1">0.1uF/6.3V</text>
<text x="69.2" y="240.7">C705</text>
<text x="69.2" y="243.1">0.1uF/6.3V</text>
<text x="83.6" y="240.7">C706</text>
<text x="83.6" y="243.1">0.1uF/6.3V</text>
<text x="97.9" y="240.7">C707</text>
<text x="97.9" y="243.1">0.1uF/6.3V</text>
<text x="136.1" y="240.7">C713</text>
<text x="136.1" y="243.1">0.1uF/6.3V</text>
<text x="150.4" y="240.7">C714</text>
<text x="150.4" y="243.1">0.1uF/6.3V</text>
<text x="164.7" y="240.7">C715</text>
<text x="164.7" y="243.1">0.1uF/6.3V</text>
<text x="179.1" y="240.7">C716</text>
<text x="179.1" y="243.1">0.1uF/6.3V</text>
<text x="193.4" y="240.7">C717</text>
<text x="193.4" y="243.1">0.1uF/6.3V</text>
<text x="18.1" y="251.5">VCC_1V5</text>
<text x="113.6" y="251.5">VCC_1V5</text>
<text x="307" y="257.4">Title</text>
<text x="40.6" y="259.8">C708</text>
<text x="40.6" y="262.2">0.1uF/6.3V</text>
<text x="54.9" y="259.8">C709</text>
<text x="54.9" y="262.2">0.1uF/6.3V</text>
<text x="69.2" y="259.8">C710</text>
<text x="69.2" y="262.2">0.1uF/6.3V</text>
<text x="83.6" y="259.8">C711</text>
<text x="83.6" y="262.2">0.1uF/6.3V</text>
<text x="97.9" y="259.8">C712</text>
<text x="97.9" y="262.2">0.1uF/6.3V</text>
<text x="136.1" y="259.8">C721</text>
<text x="136.1" y="262.2">0.1uF/6.3V</text>
<text x="150.4" y="259.8">C722</text>
<text x="150.4" y="262.2">0.1uF/6.3V</text>
<text x="164.7" y="259.8">C719</text>
<text x="164.7" y="262.2">0.1uF/6.3V</text>
<text x="179.1" y="259.8">C720</text>
<text x="179.1" y="262.2">0.1uF/6.3V</text>
<text x="193.4" y="259.8">C718</text>
<text x="193.4" y="262.2">0.1uF/6.3V</text>
<text x="307" y="264.6">Size</text>
<text x="314.5" y="264.6">Document Number</text>
<text x="385.8" y="264.6">Rev</text>
<text x="307" y="271.8">Date:</text>
<text x="317.6" y="271.8">JULY 29, 2018</text>
<text x="354.8" y="271.8">Sheet</text>
<text x="365.3" y="271.8">7</text>
<text x="372.5" y="271.8">of</text>
<text x="379.6" y="271.8">16</text>
</g>
<g font-size="2.2" fill="#0f0">
<text x="155.2" y="49.7">DDR_A0</text>
<text x="155.2" y="52.1">DDR_A1</text>
<text x="222.1" y="49.7">DDR_D0</text>
<text x="222.1" y="52.1">DDR_D1</text>
<text x="155.2" y="54.5">DDR_A2</text>
<text x="155.2" y="56.9">DDR_A3</text>
<text x="155.2" y="59.2">DDR_A4</text>
<text x="222.1" y="54.5">DDR_D2</text>
<text x="222.1" y="56.9">DDR_D3</text>
<text x="222.1" y="59.2">DDR_D4</text>
<text x="291.3" y="56.9">DDR_A0</text>
<text x="291.3" y="59.2">DDR_A1</text>
<text x="155.2" y="61.6">DDR_A5</text>
<text x="155.2" y="64">DDR_A6</text>
<text x="222.1" y="61.6">DDR_D5</text>
<text x="222.1" y="64">DDR_D6</text>
<text x="291.3" y="61.6">DDR_A2</text>
<text x="291.3" y="64">DDR_A3</text>
<text x="155.2" y="66.4">DDR_A7</text>
<text x="155.2" y="68.8">DDR_A8</text>
<text x="155.2" y="71.2">DDR_A9</text>
<text x="222.1" y="66.4">DDR_D7</text>
<text x="222.1" y="71.2">DDR_D8</text>
<text x="291.3" y="66.4">DDR_A4</text>
<text x="291.3" y="68.8">DDR_A5</text>
<text x="291.3" y="71.2">DDR_A6</text>
<text x="155.2" y="73.6">DDR_A10</text>
<text x="155.2" y="76">DDR_A11</text>
<text x="222.1" y="73.6">DDR_D9</text>
<text x="222.1" y="76">DDR_D10</text>
<text x="291.3" y="73.6">DDR_A7</text>
<text x="291.3" y="76">DDR_A8</text>
<text x="155.2" y="78.4">DDR_A12</text>
<text x="155.2" y="80.7">DDR_A13</text>
<text x="155.2" y="83.1">DDR_A14</text>
<text x="222.1" y="78.4">DDR_D11</text>
<text x="222.1" y="80.7">DDR_D12</text>
<text x="222.1" y="83.1">DDR_D13</text>
<text x="291.3" y="78.4">DDR_A9</text>
<text x="291.3" y="80.7">DDR_A10</text>
<text x="291.3" y="83.1">DDR_A11</text>
<text x="222.1" y="85.5">DDR_D14</text>
<text x="222.1" y="87.9">DDR_D15</text>
<text x="291.3" y="85.5">DDR_A12</text>
<text x="291.3" y="87.9">DDR_A13</text>
<text x="291.3" y="90.3">DDR_A14</text>
<text x="291.3" y="95.1">DDR_BA0</text>
<text x="291.3" y="97.4">DDR_BA1</text>
<text x="291.3" y="99.8">DDR_BA2</text>
<text x="291.3" y="104.6">DDR_CS0#</text>
<text x="291.3" y="107">DDR_RAS#</text>
<text x="291.3" y="109.4">DDR_CAS#</text>
<text x="291.3" y="111.8">DDR_WE#</text>
<text x="291.3" y="116.6">DDR_CKE</text>
<text x="291.3" y="118.9">DDR_ODT</text>
<text x="291.3" y="123.7">DDR_RESET#</text>
<text x="222.1" y="240.7">CLK_DDR_CLKP</text>
<text x="222.1" y="245.5">CLK_DDR_CLKN</text>
</g>
<g font-size="1.7" fill="#808080">
<text x="41.3" y="1.8">5</text>
<text x="119.1" y="1.8">4</text>
<text x="197" y="1.8">3</text>
<text x="274.8" y="1.8">2</text>
<text x="352.6" y="1.8">1</text>
<text x=".6" y="37.6">D</text>
<text x="392.2" y="37.6">D</text>
<text x=".6" y="105.1">C</text>
<text x="392.2" y="105.1">C</text>
<text x=".6" y="172.5">B</text>
<text x="392.2" y="172.5">B</text>
<text x=".6" y="240">A</text>
<text x="392.2" y="240">A</text>
<text x="41.3" y="274">5</text>
<text x="119.1" y="274">4</text>
<text x="197" y="274">3</text>
<text x="274.8" y="274">2</text>
<text x="352.6" y="274">1</text>
</g>
</svg>
